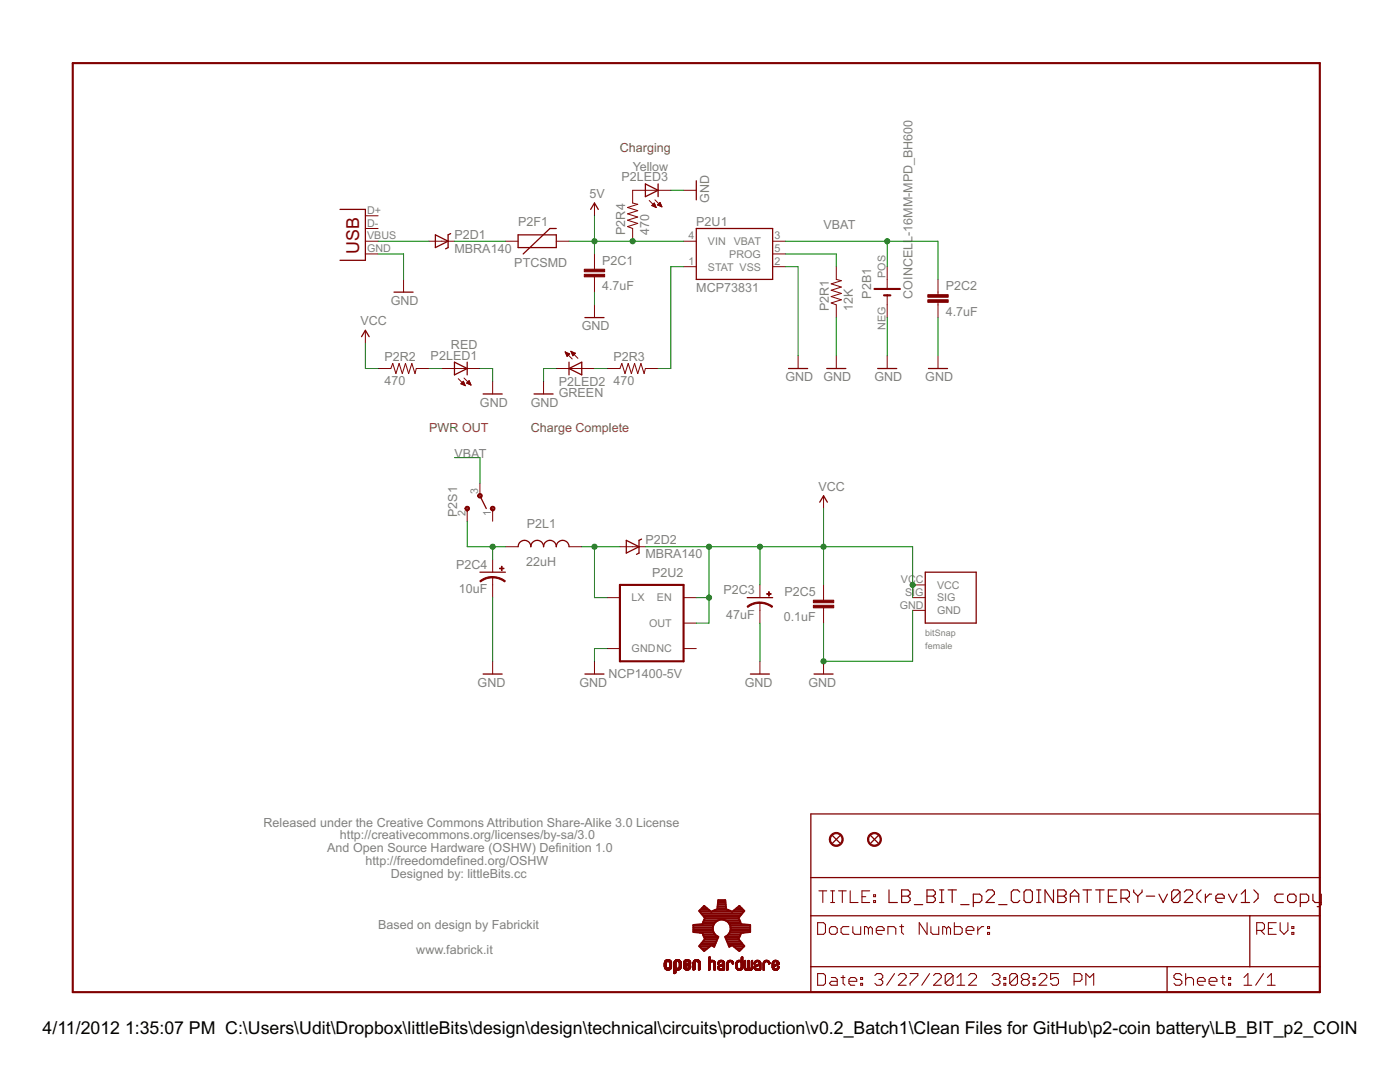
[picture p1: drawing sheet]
<svg xmlns="http://www.w3.org/2000/svg" width="279mm" height="216mm" viewBox="0 0 279 216" stroke-linecap="round" stroke-linejoin="round" font-family="sans-serif">
<g fill="none" stroke="#800000" stroke-width=".25">
<path d="M128.8 36.7l2.5 1.3-2.5 1.2zM131.3 36.7v2.5M139 36.1v3.8M67.9 41.8h5v10.1h-5M78.6 58.3h3.8M86.9 46.9l2.5 1.2-2.5 1.3zM89.9 46.6l-.5 .3v2.5l-.5 .3M103.4 46.9h7.6v2.5h-7.6zM111 45.6h-1.3l-5.3 5.1M117.9 41.8l.7-1.3 .8 1.3M139 45.6h15.2v10.2h-15.2zM72.2 67.2l.7-1.3 .8 1.3"/>
<path d="M90.7 72.3l2.5 1.2-2.5 1.3zM93.2 72.3v2.5M96.4 78.6h3.8M106.6 78.6h3.8M113.6 73.5l2.5-1.2v2.5zM113.6 72.3v2.5M116.7 63.4h3.8M157.4 73.5h3.8M165 73.5h3.8M175.2 73.5h3.8M185.3 73.5h3.8M95.8 98.9l1.2 2.6"/>
<path d="M95.8 114.2h5.1M103.4 109.1a1.27 1.27 0 0 1 1.3-1.3 1.27 1.27 0 0 1 1.2 1.3 1.27 1.27 0 0 1 1.3-1.3 1.27 1.27 0 0 1 1.3 1.3 1.27 1.27 0 0 1 1.2-1.3 1.27 1.27 0 0 1 1.3 1.3 1.27 1.27 0 0 1 1.3-1.3 1.27 1.27 0 0 1 1.3 1.3M125 107.8l2.5 1.3-2.5 1.3zM128 107.6l-.5 .2v2.6l-.5 .2M149.1 119.3h5.1M163.6 100.2l.8-1.3 .7 1.3M184.7 114.2h10.1v10.1h-10.1zM96.4 134.5h3.8M116.7 134.5h3.8M149.8 134.5h3.8M162.5 134.5h3.8M161.8 162.4h101.6v35.6h-101.6z"/>
<path d="M161.8 175.1h101.6M166.1 166.7l1.6 1.6M167.7 166.7l-1.6 1.6M173.8 166.7l1.5 1.6M175.3 166.7l-1.5 1.6M161.8 182.7h101.6M161.8 192.9h101.6M232.9 192.9v5.1M249.4 182.7v10.2"/>
</g>
<g fill="none" stroke="#800000" stroke-width=".2">
<path d="M130.7 39.9l1.4 1.4M133.9 38h-7.6v2.5l1 .3-2.1 .6 2.1 .6-2.1 .7 2.1 .6-2.1 .6 2.1 .7-2.1 .6 1.1 .4v2.5M136.4 38h2.6M72.9 43.1h2.6M72.9 45.6h2.6M72.9 48.1h2.6M72.9 50.7h2.6M80.5 55.8v2.5M85.6 48.1h5.1M100.9 48.1h2.5M111 48.1h2.6M118.6 40.5v2.6"/>
<path d="M118.6 50.7v3M118.6 55.2v3.1M129.6 40l1.4 1.4M130.1 41l.5-.5 .4 .9zM130.1 41h.7M130.2 40.9h.5M130.3 40.8h.4M130.4 41.2h.5M130.4 40.7h.2M130.5 40.6h.1M130.7 41.3h.2M130.9 41.4h.1"/>
<path d="M131.2 40.9l.5-.5 .4 .9zM131.3 40.9h.7M131.3 40.8h.6M131.4 40.7h.4M131.6 41h.4M131.6 40.6h.2M131.7 40.4h.1M131.8 41.2h.3M136.4 48.1h2.6M136.4 53.2h2.6M154.2 48.1h2.5M154.2 50.7h2.5"/>
<path d="M154.2 53.2h2.5M166.9 53.2v2.6l1 .2-2 .6 2 .7-2 .6 2 .6-2 .7 2 .6-2 .7 1 .3v2.6M177.1 53.2v4.5M177.1 58.9v4.5M187.2 55.8v3M72.9 65.9v2.6M75.5 73.5h2.5l.4-1 .6 2 .7-2 .6 2 .6-2 .7 2 .6-2 .6 2 .3-1h2.5M88.2 73.5h7.6M91.5 75.6l1.4 1.4M92 76.6l.5-.5 .4 .9zM92.1 76.5h.6M92.1 76.6h.6"/>
<path d="M92.2 76.4h.4M92.3 76.3h.3M92.4 76.8h.4M92.4 76.1h.1M92.6 75.4l1.4 1.4M92.6 76.9h.2M93.1 76.5l.5-.6 .4 .9zM93.2 76.4h.6M93.2 76.5h.7M93.3 76.3h.5M93.4 76.1h.3M93.5 76.6h.4"/>
<path d="M93.6 76h.1M93.8 76.8h.2M98.3 76.1v2.5M108.5 76.1v2.5M111 73.5h7.6M112.8 70.2l1.4 1.4M112.8 70.2h.1M112.8 70.2l.9 .4-.5 .5M112.8 70.2l.4 .9M112.9 70.4h.2M112.9 70.5h.5M112.9 70.6h.7"/>
<path d="M113 70.7h.6M113.1 70.8h.4M113.1 71h.2M113.2 71.1h.1M113.9 70.1l1.4 1.4M113.9 70.1l.9 .4-.5 .5zM113.9 70.1h.1M114 70.2h.2M114 70.4h.5M114.1 70.5h.7M114.2 70.6h.5M114.2 70.7h.4"/>
<path d="M114.3 70.8h.2M114.3 71h.1M118.6 60.8v2.6M121.2 73.5h2.5l.4-1 .6 2 .7-2 .6 2 .6-2 .7 2 .6-2 .6 2 .3-1h2.5M159.3 71v2.5M166.9 71v2.5M177.1 71v2.5M187.2 60.3v3.1M187.2 71v2.5M95.8 96.4v2.5M164.4 98.9v2.6M93.2 101.5v2.5"/>
<path d="M98.3 101.5v2.5M98.3 111.6v2.6M98.3 115.2v4.1M100.9 109.1h2.5M113.6 109.1h2.5M121.2 119.3h2.5M123.7 109.1h5.1M136.4 119.3h2.6M151.7 116.7v2.6M164.4 116.7v3.1M182.1 119.3h2.6M182.1 116.7h2.6"/>
<path d="M98.3 132v2.5M118.6 132v2.5M121.2 129.4h2.5M136.4 129.4h2.6M136.4 124.3h2.6M151.7 120.3v4M151.7 132v2.5M164.4 121.3v3M164.4 132v2.5M182.1 121.8h2.6M132.6 192.9l.4 .1M132.6 192.9h.3"/>
<path d="M132.6 192.8h.3M132.6 192.7h.3M132.6 192.6h.3M132.6 192.5h.3M132.6 192.4h.3M132.6 192.3h.3M132.6 192.2h.3M132.6 193h.4M132.6 192.1h.4M132.6 193.1h.5M132.6 192h.4M132.6 193.2h1.4"/>
<path d="M132.7 191.9h1.3M132.7 193.2h1.2M132.7 191.8h1.2M132.7 193.3h1.2M132.7 191.7h1.2M132.8 191.7h1.1M132.8 193.4h1M132.8 191.6h1M132.9 193.5h.9M132.9 191.6h.9M132.9 191.6h.8M133 193.5h.6"/>
<path d="M133 192.1l-.4 .1M133.1 192h-.5M133.1 191.5h.4M133.1 193.6h.4M133.1 191.9l-.5 .1M133.2 191.9h-.6M133.4 191.9h.6M133.5 193.1h.5M133.5 191.9h.5M133.6 192h.4M133.6 193h.4M133.6 192.1h.4"/>
<path d="M133.6 192.9h.4M133.6 192.8h.4M133.6 192.7h.4M133.6 192.6h.4M133.6 192.5h.4M133.6 192.4h.4M133.6 192.3h.4M133.6 192.2h.4M133.8 193.4h-1M133.9 193.3h-1.2M134 193.1h-.5M134.5 194.2h.2"/>
<path d="M134.5 194.1h.4M134.5 194h.4M134.5 193.9h.4M134.5 193.8h.4M134.5 193.7h.4M134.5 193.6h.4M134.5 193.2h1.4M134.5 193.1h.6M134.5 193.1h.5M134.5 193h.4M134.5 192.9h.4M134.5 192.8h.4"/>
<path d="M134.5 192.7h.4M134.5 192.6h.4M134.5 192.5h.4M134.5 192.4h.4M134.5 192.3h.4M134.5 192.2h.4M134.5 192.1h.4M134.5 194.3h.2M134.5 192h.5M134.6 191.8h1.2M134.6 191.7h1.2M134.7 191.7h1.1"/>
<path d="M134.7 191.6h1M134.8 191.6h.9M134.9 194.2h-.4M134.9 191.6h.7M134.9 194.1h-.4M134.9 193.6h-.4M134.9 192h-.4M135 193.6h.4M135 191.5h.4M135 191.9h-.5M135.1 191.9h-.5M135.3 191.9h.6"/>
<path d="M135.4 193.1h.5M135.4 191.9h.5M135.5 192h.4M135.5 193h.4M135.5 193h.5M135.5 192.1h.5M135.6 193.5h-1.1M135.6 192.9h.4M135.6 192.2h.4M135.6 192.1h.4M135.6 192.8h.4M135.6 192.7h.4"/>
<path d="M135.6 192.6h.4M135.6 192.5h.4M135.6 192.4h.4M135.6 192.3h.4M135.7 193.5h-1.2M135.7 193.4h-1.2M135.8 193.3h-1.3M135.9 193.2l-1.4 .1M135.9 191.8l-1.3 .1M135.9 193.1h-.4M136.4 193.1h.5M136.4 193h.4"/>
<path d="M136.4 192.9l.4 .1M136.4 192.9h.5M136.4 192.4h.4M136.4 192.3h.4M136.4 192.1h.4M136.4 193.1h.6M136.5 193.2h1.3M136.5 193.3h1.3M136.5 191.8h1.3M136.5 193.3h1.2M136.5 191.7h1.2M136.6 191.7h1.1"/>
<path d="M136.6 193.4h1M136.7 193.4h.9M136.7 191.6h.9M136.7 193.5h.9M136.8 191.6h.7M136.8 192.2h-.4M136.8 193.5h.7M136.8 192h-.4M136.9 192.4h.9M136.9 192h-.5M136.9 193.6h.4M136.9 192.8h-.5"/>
<path d="M136.9 191.5h.4M137 191.9l-.6 .1M137 191.9h-.5M137.1 192.3h.7M137.1 192.8h-.7M137.1 192.7h-.7M137.2 192.3h.6M137.2 191.9h.6M137.3 192.7h-.9M137.3 193.1h.5M137.3 191.9h.5M137.4 193.1h.4"/>
<path d="M137.4 192.2h.4M137.4 192h.4M137.4 192.6h-1M137.4 193h.4M137.4 192.1h.4M137.5 192.9h.3M137.5 192.8h.3M137.5 192.6h-1.1M137.6 192.5l-1.2 .1M137.6 192.7h.2M137.7 192.7h.1M137.7 192.5h-1.3"/>
<path d="M137.8 191.8l-1.3 .1M137.8 192.4h-1.4M138.3 193.4h.4M138.3 193.3h.4M138.3 193.2h.4M138.3 193.1h.4M138.3 193h.4M138.3 192.9h.4M138.3 192.8h.4M138.3 192.7h.4M138.3 192.6h.4M138.3 192.5h.4"/>
<path d="M138.3 192.4h.4M138.3 192.3h.4M138.3 192.2h.4M138.3 192.1h.4M138.3 193.5h.3M138.3 193.6h.2M138.4 191.9h1.3M138.4 191.8h1.3M138.5 191.7h1.1M138.6 191.6h.9M138.7 193.5h-.4M138.7 191.6h.7"/>
<path d="M138.7 193.4h-.4M138.7 192.1h-.4M138.8 192h-.5M138.8 191.5h.5M138.9 191.9l-.6 .1M138.9 191.9h-.5M139.2 191.9h.5M139.2 191.9l.5 .1M139.3 192h.5M139.4 192.1h.4M139.4 193.4h.4M139.4 193.3h.4"/>
<path d="M139.4 193.2h.4M139.4 193.1h.4M139.4 193h.4M139.4 192.9h.4M139.4 192.8h.4M139.4 192.7h.4M139.4 192.6h.4M139.4 192.5h.4M139.4 192.4h.4M139.4 192.3h.4M139.4 192.2h.4M139.4 193.6h.1"/>
<path d="M139.6 193.5h-.2M139.7 193.5h-.3M141.4 193.4h.3M141.4 193.3h.3M141.4 193.2h.3M141.4 193.1h.3M141.4 193h.3M141.4 192.9h.3M141.4 192.8h.3M141.4 192.7h.3M141.4 192.6h.3M141.4 192.5h.3"/>
<path d="M141.4 192.4h.3M141.4 192.3h.3M141.4 192.2h.3M141.4 192.1h.4M141.4 192h.4M141.4 191.8h1.2M141.4 191.7h1.1M141.4 191.6h.3M141.4 191.5h.3M141.4 191.4h.3M141.4 191.3h.3M141.4 191.2h.3"/>
<path d="M141.4 191.1h.3M141.5 191h.2M141.6 190.9h.1M141.6 193.6h-.2M141.7 193.5h-.3M141.7 192.2l-.3 .1M141.8 192.1h-.4M141.9 192h-.5M141.9 191.6h.5M142 191.9h-.6M142.1 191.6h.1M142.2 191.9l.5 .1"/>
<path d="M142.3 192h.4M142.4 192h.3M142.4 192.1h.4M142.5 192.1h.3M142.5 192.2h.3M142.5 193.5h.3M142.5 193.4h.3M142.5 193.3h.3M142.5 193.2h.3M142.5 193.1h.3M142.5 193h.3M142.5 192.9h.3"/>
<path d="M142.5 192.8h.3M142.5 192.7h.3M142.5 192.6h.3M142.5 192.5h.3M142.5 192.4h.3M142.5 192.3h.3M142.5 193.6h.1M142.7 193.6h-.2M142.7 191.9h-1.3M142.7 193.5h-.2M142.8 193.4h-.3M143.2 193.2h.4"/>
<path d="M143.2 193.1h.4M143.2 193.1h.3M143.2 192.4h.2M143.2 192.3h.3M143.2 192.2h.3M143.3 193.2l.3 .1M143.3 192.2h.3M143.3 193.3h.8M143.3 193.3h.4M143.3 192.1h.3M143.3 193.4h.8M143.4 193.4h.7"/>
<path d="M143.4 191.9h1.1M143.4 193.5h.7M143.4 191.8h1M143.5 193.5h.6M143.5 191.7h.9M143.5 192.3h-.3M143.6 193h-.4M143.6 191.7h.7M143.6 193.6h.5M143.6 192.1h-.3M143.6 192.9l-.3 .1M143.6 192.6h1"/>
<path d="M143.6 192h-.3M143.7 193.6h.4M143.7 192.6h.9M143.7 192h-.4M143.7 191.6h.5M143.7 192.9h-.4M143.8 192.8h-.5M143.8 192.5h.8M143.8 193.6h.1M143.8 191.9l-.5 .1M143.9 191.6h.1M143.9 192.4h.7"/>
<path d="M144 192.8h-.7M144 191.9h.5M144 192.7h-.6M144.1 192.4h.5M144.2 192h.3M144.2 192.7h-.8M144.2 192h.4M144.2 192.3h.4M144.3 192.1h.3M144.3 192.3h.3M144.3 192.7h.3M144.3 192.2h.3"/>
<path d="M144.3 193.5h.3M144.3 193.4h.3M144.3 193.3h.3M144.3 193.2h.3M144.3 193.1h.3M144.3 193h.3M144.3 192.9h.3M144.3 192.8h.3M144.5 193.6h-.2M144.6 193.5h-.3M144.6 192.6l-1.1 .1M145.1 193.4h.3"/>
<path d="M145.1 193.3h.3M145.1 193.2h.3M145.1 193.1h.3M145.1 193h.3M145.1 192.9h.3M145.1 192.8h.3M145.1 192.7h.3M145.1 192.6h.3M145.1 192.5h.3M145.1 192.4h.3M145.1 192.3h.3M145.1 192.2h.3"/>
<path d="M145.1 192.1h.3M145.1 193.6h.1M145.2 193.6h-.1M145.2 191.9h1.1M145.2 191.8h1M145.3 193.5h-.2M145.3 191.7h.9M145.4 191.7h.7M145.4 192.2h-.3M145.4 192.1h-.3M145.5 192h-.4M145.5 191.6h.5"/>
<path d="M145.6 191.9h-.5M145.7 191.6h.1M145.8 191.9h.5M146 192h.4M146.1 192.1h.3M146.1 192.2h.3M146.1 192.3h.3M146.2 192.4h.1M146.3 191.9h-1.1M146.3 192.3h-.1M146.9 193h.3M146.9 192.9h.3"/>
<path d="M146.9 192.8h.3M146.9 192.7h.3M146.9 192.6h.3M146.9 192.5h.3M146.9 192.4h.3M146.9 192.3h.3M146.9 192.2h.3M146.9 193.1h.3M146.9 193.2h.4M146.9 192.1h.3M146.9 193.2l.4 .1M146.9 193.3h.5"/>
<path d="M147 193.3h1.1M147 193.4h1.1M147 191.8h1.2M147 193.4h1M147.1 193.5h.9M147.1 191.7h1.1M147.2 193.5h.7M147.2 192.2h-.3M147.2 191.7h1M147.2 192.1h-.3M147.3 193.6h.5M147.3 192h-.4"/>
<path d="M147.3 191.6h.5M147.3 193.6h.4M147.4 191.9l-.5 .1M147.5 193.6h.1M147.5 191.6h.1M147.6 191.9h.6M147.8 193.3h.4M147.8 192h.4M147.9 193.1h.3M147.9 192.1h.3M147.9 193h.3M147.9 192.9h.3"/>
<path d="M147.9 192.8h.3M147.9 192.7h.3M147.9 192.6h.3M147.9 192.5h.3M147.9 192.4h.3M147.9 192.3h.3M147.9 192.2h.3M147.9 191.6h.3M147.9 191.5h.3M147.9 191.4h.3M147.9 191.3h.3M147.9 191.2h.3"/>
<path d="M147.9 191.1h.3M147.9 191h.3M148 191h.2M148.1 190.9h.1M148.2 193.3h-.5M148.2 193.2h-.4M148.2 191.9h-1.2M148.5 193.1h.3M148.5 193h.3M148.5 192.9h.3M148.5 192.8h.3M148.5 192.7h.3"/>
<path d="M148.5 192.6h.3M148.5 192.5h.3M148.5 192.4h.3M148.5 192.3h.3M148.5 192.2h.3M148.5 192.1h.3M148.5 192h.3M148.5 191.9h.3M148.5 191.8h.3M148.5 193.3h.4M148.5 193.2l.4 .1M148.5 193.2h.3"/>
<path d="M148.5 191.7h.3M148.5 193.3h1.7M148.6 193.4h1.5M148.6 193.5h1.5M148.7 193.5h1.3M148.7 191.6h.1M148.8 193.6h.5M148.8 193.6h.4M149.1 193.6h.1M149.1 193.3h.5M149.2 193.3h.4M149.2 193.2h.3"/>
<path d="M149.2 193.1h.3M149.2 193h.3M149.2 192.9h.3M149.2 192.8h.3M149.2 192.7h.3M149.2 192.6h.3M149.2 192.5h.3M149.2 192.4h.3M149.2 192.3h.3M149.2 192.2h.3M149.2 192.1h.3M149.2 192h.3"/>
<path d="M149.2 191.9h.3M149.2 191.8h.3M149.2 191.7h.3M149.3 191.7h.2M149.4 191.6h.1M149.5 193.6h.5M149.5 193.6h.4M149.8 193.3h.4M149.9 193.2h.3M149.9 193.1h.3M149.9 193h.3M149.9 192.9h.3"/>
<path d="M149.9 192.8h.3M149.9 192.7h.3M149.9 192.6h.3M149.9 192.5h.3M149.9 192.4h.3M149.9 192.3h.3M149.9 192.2h.3M149.9 192.1h.3M149.9 192h.3M149.9 191.9h.3M149.9 191.8h.3M149.9 191.7h.3"/>
<path d="M150 191.7h.2M150.1 191.6h.1M150.1 193.4h-1.5M150.5 193.2h.3M150.5 193.1h.3M150.5 193h.3M150.5 193.2h.4M150.5 192.2h.3M150.5 192.1h.3M150.5 193.3h.4M150.5 193.3h.8M150.5 192h.4"/>
<path d="M150.6 193.4h.8M150.6 191.9h1.1M150.7 193.5h.7M150.7 191.8h1M150.7 192.4h-.2M150.7 192.3h-.2M150.7 191.7h.9M150.8 192.3h-.3M150.8 192.2l-.3 .1M150.8 193.6h.6M150.8 193h-.3M150.8 191.7h.8"/>
<path d="M150.9 192.1h-.4M150.9 192.9l-.4 .1M150.9 192.6h.9M150.9 193.6h.4M150.9 191.6h.5M150.9 192h-.3M151 192.9h-.5M151 192.8h-.5M151 192.5h.8M151.1 191.9l-.5 .1M151.1 191.6h.1M151.2 192.4h.6"/>
<path d="M151.2 192.8h-.6M151.3 191.9l.5 .1M151.3 192.7h-.7M151.3 192.4h.5M151.4 192h.4M151.4 192.7h-.7M151.5 192h.3M151.5 192.3h.3M151.5 192.1h.3M151.6 192.7h.2M151.6 192.3h.2M151.6 192.2h.2"/>
<path d="M151.6 193.5h.2M151.6 193.4h.2M151.6 193.3h.2M151.6 193.2h.2M151.6 193.1h.2M151.6 193h.2M151.6 192.9h.2M151.6 192.8h.2M151.6 193.6h.1M151.7 193.6h-.1M151.8 193.5h-.2M151.8 192.6l-1.1 .1"/>
<path d="M152.3 193.5h.3M152.3 193.4h.3M152.3 193.3h.3M152.3 193.2h.3M152.3 193.1h.3M152.3 193h.3M152.3 192.9h.3M152.3 192.8h.3M152.3 192.7h.3M152.3 192.6h.3M152.3 192.5h.3M152.3 192.4h.3"/>
<path d="M152.3 192.3h.3M152.3 192.2h.3M152.3 192.1h.3M152.3 193.6h.1M152.4 191.9h1.2M152.4 193.6h-.1M152.4 191.9h1.1M152.5 191.8h1M152.5 191.7h.9M152.6 193.5h-.3M152.6 192.2h-.3M152.6 191.7h.8"/>
<path d="M152.7 192.1h-.4M152.7 192h-.4M152.7 191.6h.5M152.8 192h-.5M152.9 191.9l-.5 .1M152.9 191.6h.2M153.1 191.9h.5M153.2 192h.4M153.3 192h.3M153.3 192.1h.3M153.4 192.2h.3M153.4 192.1h.3"/>
<path d="M153.4 192.4h.1M153.6 192.3h-.2M154.1 193.1h.4M154.1 193.1h.3M154.1 193h.3M154.1 192.6h1.1M154.1 192.5h.3M154.1 192.4h.3M154.1 192.3h.3M154.1 192.2h.3M154.1 192.1h.3M154.1 193.2h.4"/>
<path d="M154.2 192h.3M154.2 193.3h.4M154.2 193.2l.4 .1M154.2 193.3h1.2M154.3 193.4h1M154.3 191.9h1M154.3 191.8h1M154.3 193.5h.9M154.4 191.7h.8M154.4 193.5h.8M154.4 192.2h-.3M154.5 192.9h-.4"/>
<path d="M154.5 192.1h-.4M154.5 193.6h.6M154.5 191.6h.5M154.6 192.9h-.5M154.6 192h-.4M154.6 193.6h.4M154.7 192.8h-.6M154.7 191.9l-.5 .1M154.7 191.6h.2M154.7 193.6h.1M154.8 192.8h-.7M154.9 192.7h-.8"/>
<path d="M154.9 191.9l.5 .1M155 192.7h-.9M155 192.3h.5M155 192h.4M155 193.3h.4M155.1 192.3h.4M155.1 192h.3M155.1 192.1h.3M155.1 193.1h.3M155.1 192.6l-1 .1M155.2 192.1h.2M155.2 192.3h.3"/>
<path d="M155.2 192.2h.3M155.2 193h.3M155.2 192.9h.3M155.3 192.5l-.8 .1M155.4 192.8h.1M155.4 191.9h-1.2M155.4 193.3h-.4M155.4 192.5h-.8M155.4 193.2h-.3M155.5 193.1h-.3M155.5 192.4h-.8M155.5 192.4h-.6"/>
</g>
<g fill="#800000" stroke="#800000" stroke-width=".2">
<path d="M116.6 54.7h4.1v.5h-4.1z"/>
<path d="M116.6 53.7h4.1v.5h-4.1z"/>
<path d="M185.2 59.8h4v.5h-4z"/>
<path d="M185.2 58.8h4v.5h-4z"/>
<path d="M153 118.4h.9v.2h-.9z"/>
<path d="M153.4 118.1h.1v.9h-.1z"/>
<path d="M99.7 113.4h.9v.1h-.9z"/>
<path d="M100.1 113h.1v.9h-.1z"/>
<path d="M162.3 120.8h4.1v.5h-4.1z"/>
<path d="M162.3 119.8h4.1v.5h-4.1z"/>
</g>
<g fill="#800000" stroke="#800000" stroke-width=".2">
<path d="M149.1 121l1.2-.7 1.4-.2v.3l-1.1 .1-1.4 .7z" fill-rule="evenodd"/>
<path d="M151.7 120.1l1.3 .3 1.2 .6-.1 .2-1.4-.7-1-.1z" fill-rule="evenodd"/>
<path d="M95.8 115.9l.2-.1a3.9 3.9 0 0 1 2.3-.8v.3l-1 .1-1.4 .7z" fill-rule="evenodd"/>
<path d="M98.3 115.1l1.4 .2 1.2 .6-.2 .2-1.4-.7-1-.1z" fill-rule="evenodd"/>
<path d="M98 101.1a.46 .46 0 0 1 .7 .2 .46 .46 0 0 1-.3 .6 .46 .46 0 0 1-.5-.4h.2a.26 .26 0 0 1 .3-.3 .26 .26 0 0 1 .1 .5 .26 .26 0 0 1-.4-.1l-.2-.1z" fill-rule="evenodd"/>
<path d="M93 101.1a.46 .46 0 0 1 .7 .2 .46 .46 0 0 1-.3 .6 .46 .46 0 0 1-.6-.4h.2a.26 .26 0 0 1 .3-.3 .26 .26 0 0 1 .1 .5 .26 .26 0 0 1-.4-.1l-.2-.1z" fill-rule="evenodd"/>
<path d="M95.5 98.6a.46 .46 0 0 1 .7 .1 .46 .46 0 0 1-.3 .7 .46 .46 0 0 1-.6-.5h.2a.26 .26 0 0 1 .4-.2 .26 .26 0 0 1 .1 .4 .26 .26 0 0 1-.5-.1l-.2-.1z" fill-rule="evenodd"/>
<path d="M165.9 166.5a1.4 1.4 0 0 1 2.2 .3 1.4 1.4 0 0 1-.8 2 1.4 1.4 0 0 1-1.8-1.3h.3a1.14 1.14 0 0 1 1.6-.9 1.14 1.14 0 0 1 .2 1.9 1.14 1.14 0 0 1-1.8-.7v-.3h-.3z" fill-rule="evenodd"/>
<path d="M173.5 166.5a1.4 1.4 0 0 1 2.2 .2 1.4 1.4 0 0 1-.8 2.1 1.4 1.4 0 0 1-1.8-1.3h.3a1.14 1.14 0 0 1 1.7-.9 1.14 1.14 0 0 1 .1 1.9 1.14 1.14 0 0 1-1.8-.7v-.3h-.3z" fill-rule="evenodd"/>
</g>
<path d="M14.5 12.6h248.9v185.4h-248.9zM174.5 57.7h5.1M176.4 58.9h1.3M123.7 116.7h12.7v15.3h-12.7z" fill="none" stroke="#800000" stroke-width=".42"/>
<g fill="none" stroke="#800000" stroke-width=".21">
<path d="M163.4 177.8h1.6M164.2 177.8v2.3M165.8 177.8h.8M166.2 177.8v2.3M167.3 177.8h1.6M168.1 177.8v2.3M169.7 177.8v2.3h1.5M172 178.9h.8M173.6 177.8h-1.6v2.3h1.6M174.3 179.7h.4v.4h-.4zM174.3 178.5h.4v.4h-.4zM163.2 184.1h1.2l.3 .4v1.6l-.3 .3h-1.2z"/>
<path d="M163.2 194.3h1.2l.3 .3v1.6l-.3 .4h-1.2zM165.5 185.3l.4-.4h.8l.4 .4v.8l-.4 .3h-.8l-.4-.3zM165.8 180.1h.8M165.9 195.1h.8l.4 .3v1.2h-1.2l-.4-.4 .4-.4h1.2M167.9 195.1h.7M168.3 194.6v1.6l.3 .4M169.4 195.8h1.6v-.4l-.4-.3h-.8l-.4 .3v.8l.4 .4h.8M169.4 184.9h-1.1l-.4 .4v.8l.4 .3h1.1M170.2 184.9v1.2l.4 .3h1.2v-1.5M171.8 196.2h.3v.4h-.3zM171.8 195.1h.3v.3h-.3zM173.3 185.3l-.4-.4h-.4v1.5"/>
<path d="M173.3 185.3v1.1M173.3 185.3l.4-.4 .4 .4v1.1M174.6 194.6l.4-.3h.8l.4 .3v.5l-.4 .3M174.9 185.7h1.5v-.4l-.4-.4h-.7l-.4 .4v.8l.4 .3h.7M175.4 195.4h.4M175.8 195.4l.4 .4v.4l-.4 .4h-.8l-.4-.4M177.2 186.4v-1.5h1.2l.4 .4v1.1M178.5 194.3l-1.5 2.3M179.3 194.6l.4-.3h.8l.3 .3v.5l-1.5 1.5h1.5M179.6 184.9h.7M179.9 184.5v1.6l.4 .3M181.6 194.3h1.6v.3l-1.6 1.6v.4"/>
<path d="M185 184.1v2.3l-1.5-2.3v2.3M185.5 194.3l-1.5 2.3M185.8 184.9v1.2l.4 .3h1.1v-1.5M186.3 194.6l.4-.3h.8l.4 .3v.5l-1.6 1.5h1.6M188.9 185.3l.4-.4 .4 .4v1.1M188.9 185.3l-.4-.4h-.4v1.5M188.9 185.3v1.1M190.2 194.6v1.6l-.4 .4h-.8l-.4-.4M190.2 194.6l-.4-.3h-.8l-.4 .3v1.6M190.2 194.6l-1.6 1.6M190.5 184.1v2.3h1.1l.4-.3v-.8l-.4-.4h-1.1M191 196.6h1.5"/>
<path d="M191 195.1l.8-.8v2.3M192.8 185.7h1.6v-.4l-.4-.4h-.8l-.4 .4v.8l.4 .3h.8M193.3 194.6l.4-.3h.8l.4 .3v.5l-1.6 1.5h1.6M195.1 184.9v1.5M196.3 184.9h-.4l-.8 .8M197.1 186.1h.4v.3h-.4zM197.1 184.9h.4v.4h-.4zM198 194.6l.4-.3h.8l.4 .3v.5l-.4 .3M198.8 195.4h.4M199.2 195.4l.4 .4v.4l-.4 .4h-.8l-.4-.4M200.3 196.2h.4v.4h-.4zM200.3 195.1h.4v.3h-.4z"/>
<path d="M203.1 194.6v1.6l-.4 .4h-.8l-.4-.4M203.1 194.6l-.4-.3h-.8l-.4 .3v1.6M203.1 194.6l-1.6 1.6M204.2 195.4l-.4 .4v.4l.4 .4h.8l.4-.4v-.4l-.4-.4M204.2 195.4l-.4-.3v-.5l.4-.3h.8l.4 .3v.5l-.4 .3M204.2 195.4h.8M206.2 196.2h.4v.4h-.4zM206.2 195.1h.4v.3h-.4zM207.3 194.6l.4-.3h.8l.4 .3v.5l-1.6 1.5h1.6M211.2 194.3h-1.5v1.1l.8-.3h.4l.3 .3v.8l-.3 .4h-.8l-.4-.4M214.4 195.8h1.1l.4-.4v-.8l-.4-.3h-1.1v2.3M216.7 196.6v-2.3l.8 .8 .8-.8v2.3"/>
<path d="M235.9 194.6l-.4-.3h-.8l-.4 .3v.5l.4 .3h.8l.4 .4v.4l-.4 .4h-.8l-.4-.4M236.6 195.4l.4-.3h.8l.4 .3v1.2M236.6 194.3v2.3M239 195.8h1.5v-.4l-.4-.3h-.7l-.4 .3v.8l.4 .4h.7M241.3 195.8h1.6v-.4l-.4-.3h-.8l-.4 .3v.8l.4 .4h.8M243.6 195.1h.8M244 194.6v1.6l.4 .4M245.2 196.2h.4v.4h-.4zM245.2 195.1h.4v.3h-.4zM248.3 196.6h1.5M248.3 195.1l.7-.8v2.3M250.8 185.7h1.2l.3-.4v-.8l-.3-.4h-1.2v2.3"/>
<path d="M251.6 185.7l.7 .7M252.2 194.3l-1.6 2.3M252.9 196.6h1.6M252.9 195.1l.8-.8v2.3M253.1 185.3h.8M254.7 184.1h-1.6v2.3h1.6M255.5 184.1v1.6l.7 .7 .8-.7v-1.6M257.8 186.1h.4v.3h-.4zM257.8 184.9h.4v.4h-.4z"/>
</g>
<g fill="none" stroke="#800000" stroke-width=".23">
<path d="M177.4 177.6v2.5h1.7M179.9 177.6h1.3l.4 .4v.4l-.4 .4 .4 .4v.5l-.4 .4h-1.3zM179.9 178.8h1.3M185 177.6h1.2l.5 .4v.4l-.5 .4 .5 .4v.5l-.5 .4h-1.2zM185 178.8h1.2M187.5 177.6h.9M187.9 177.6v2.5M189.2 177.6h1.7M190 177.6v2.5M196.8 178l.4-.4h.8l.5 .4v.4l-1.7 1.7h1.7M203.5 178l-.4-.4h-.9l-.4 .4v1.7l.4 .4h.9l.4-.4M204.8 177.6h.8l.4 .4v1.7l-.4 .4h-.8l-.4-.4v-1.7z"/>
<path d="M206.9 177.6h.8M207.3 177.6v2.5M210.2 177.6v2.5l-1.6-2.5v2.5M211.1 177.6h1.2l.5 .4v.4l-.5 .4 .5 .4v.5l-.5 .4h-1.2zM211.1 178.8h1.2M213.6 178.8h1.7M216.1 177.6h1.7M217 177.6v2.5M218.7 177.6h1.6M219.5 177.6v2.5M221.2 178.8h.8M222.9 177.6h-1.7v2.5h1.7"/>
<path d="M223.7 179.2h1.3l.4-.4v-.8l-.4-.4h-1.3v2.5M224.6 179.2l.8 .9M226.3 177.6v.4l.8 .8M227.1 178.8v1.3M227.9 177.6v.4l-.8 .8M228.8 178.8h1.6M231.3 178.4l.8 1.7 .9-1.7M235.5 178v1.7l-.4 .4h-.9l-.4-.4M235.5 178l-.4-.4h-.9l-.4 .4v1.7M235.5 178l-1.7 1.7M236.3 178l.5-.4h.8l.4 .4v.4l-1.7 1.7h1.7M239.7 177.6l-.8 .8v.8l.8 .9"/>
<path d="M240.6 178.4v1.7M241.8 178.4h-.4l-.8 .8M242.7 179.2h1.6v-.4l-.4-.4h-.8l-.4 .4v.9l.4 .4h.8M245.2 178.4l.8 1.7 .9-1.7M247.7 178.4l.8-.8v2.5M250.2 177.6l.9 .8v.8l-.9 .9M256.1 178.4h-1.2l-.5 .4v.9l.5 .4h1.2M257 178.8l.4-.4h.8l.5 .4v.9l-.5 .4h-.8l-.4-.4zM262 178.4v1.3l.4 .4h1.3M263.7 178.4v2.1l-.4 .4h-.4M182.5 180.5h1.6M187.5 180.1h.9"/>
<path d="M191.7 180.5h1.7M194.2 180.1h1.3l.4-.4v-.9l-.4-.4h-1.3v2.5M199.3 180.5h1.7M206.9 180.1h.8M213.6 180.1v-1.7l.9-.8 .8 .8v1.7M247.7 180.1h1.7M259.5 180.1h1.3l.4-.4v-.9l-.4-.4h-1.3v2.5"/>
</g>
<g fill="none" stroke="#800000" stroke-width=".38">
<path d="M143.3 179.8h1.5M138.4 185.8h3.9M138.4 185.4h3.9M138.4 185.1h3.9M138.4 184.7h3.9M139.6 188.9h2M139.6 186.1h2.9M139.7 181.9h2.2M139.7 181.6h1.8M139.7 188.6h3M139.9 182.3h8.2M140 189.3h1.2"/>
<path d="M140 188.2h2.8M140.1 181.2h1M140.2 184.4h2.3M140.2 182.6h7.6M140.3 186.5h2.4M140.3 187.9h2.7M140.3 184h2.5M140.3 189.6h.4M140.4 186.8h2.7M140.4 180.9h.2M140.5 183.7h2.8M140.5 183h7.1"/>
<path d="M140.6 187.5h2.5M140.6 187.2h2.7M140.7 183.3h6.7M142 181.9h4M142.3 184.7a1.79 1.79 0 0 0 .8 2.1M142.5 188.9h.1M142.8 181.6h2.5M143.1 186.8l.3 .1-.9 2M143.2 181.2h1.7M143.2 180.9h1.7M143.3 180.5h1.5M143.3 180.2h1.5"/>
<path d="M144.8 183.7h2.8M144.8 187.2h2.7M144.9 187.5h2.6M145 186.8h2.7M145 186.8l-.3 .1 .8 2M145.1 187.9h2.7M145.2 188.2h2.9M145.3 184a1.78 1.78 0 0 0-3 .7M145.3 184l.4 .7M145.3 184h2.4M145.4 186.5h2.4M145.4 188.6h2.9"/>
<path d="M145.5 188.9h.1M145.6 184.4h2.2M145.6 186.1h2.8M145.7 184.7a1.82 1.82 0 0 1-.7 2.1M145.7 184.7h4M145.8 185.8h3.9M145.8 185.1h3.9M145.8 185.4h3.9M146.2 181.9h2.2M146.5 188.9h1.9M146.6 181.6h1.7M146.9 189.3h1.2"/>
<path d="M147 181.2h1M147.3 189.6h.4M147.4 180.9h.2M147.7 184l.2 .4 1.8 .2v1.4l-1.8 .2-.5 1.1 1.1 1.5-.9 1-1.5-1.2-.6 .3M147.7 184l-.3-.8 1.1-1.4-.9-1-1.5 1.1-1.2-.5-.2-1.8h-1.4l-.1 1.8-1.2 .5-1.5-1.1-1 1 1.2 1.4-.5 1.2-1.8 .2v1.4l1.8 .2 .5 1.1-1.2 1.5 1 1 1.5-1.2 .5 .3"/>
</g>
<g fill="none" stroke="#008000" stroke-width=".2">
<path d="M133.9 38h2.5M75.5 50.7h5v5.1M75.5 48.1h10.1M90.7 48.1h10.2M113.6 48.1h22.8M118.6 43.1v7.6M118.6 58.3v2.5M136.4 53.2h-2.5v20.3h-2.6M156.7 50.7h10.2v2.5M156.7 53.2h2.6v17.8M156.7 48.1h30.5v7.7M177.1 48.1v5.1"/>
<path d="M72.9 68.5v5h2.6M85.6 73.5h2.6M95.8 73.5h2.5v2.6M111 73.5h-2.5v2.6M118.6 73.5h2.6M166.9 63.4v7.6M177.1 63.4v7.6M187.2 63.4v7.6M90.7 91.3h5.1v5.1M93.2 104v5.1h7.7M98.3 109.1v2.5M98.3 119.3v12.7"/>
<path d="M116.1 109.1h7.6M118.6 109.1v10.2h2.6M128.8 109.1h53.3v10.2M139 119.3h2.5M141.5 109.1v15.2h-2.5M151.7 109.1v7.6M164.4 101.5v15.2M121.2 129.4h-2.6v2.6M151.7 124.3v7.7M182.1 121.8v10.2h-17.7v-7.7"/>
</g>
<g fill="#008000" stroke="#008000" stroke-width=".2">
<circle cx="164.4" cy="132" r=".51"/>
<circle cx="177.1" cy="48.1" r=".51"/>
<circle cx="118.6" cy="109.1" r=".51"/>
<circle cx="98.3" cy="109.1" r=".51"/>
<circle cx="118.6" cy="48.1" r=".51"/>
<circle cx="126.3" cy="48.1" r=".51"/>
<circle cx="141.5" cy="119.3" r=".51"/>
<circle cx="141.5" cy="109.1" r=".51"/>
<circle cx="151.7" cy="109.1" r=".51"/>
<circle cx="164.4" cy="109.1" r=".51"/>
<circle cx="182.1" cy="116.7" r=".51"/>
</g>
<text font-size="4" fill="#800000" x="71.7" y="50.7" transform="rotate(-90 71.7 50.7)">USB</text>
<g font-size="4">
<text x="8.5" y="206.4">4/11/2012</text>
<text x="25" y="206.4">1:35:07 PM C:\Users\Udit\Dropbox\littleBits\design\design\technical\circuits\production\v0.2_Batch1\Clean Files for GitHub\p2-coin battery\LB_BIT_p2_COINBATTE</text>
</g>
<g font-size="2.8" fill="#808000">
<text x="123.7" y="30.4">Charging</text>
<text x="85.6" y="86.2">PWR OUT</text>
<text x="105.9" y="86.2">Charge Complete</text>
</g>
<g font-size="2.8" fill="#808080">
<text x="126.3" y="34">Yellow</text>
<text x="117.6" y="39.5">5V</text>
<text x="124" y="36.2">P2LED3</text>
<text x="141.5" y="40.5" transform="rotate(-90 141.5 40.5)">GND</text>
<text x="90.7" y="47.7">P2D1</text>
<text x="103.4" y="45.1">P2F1</text>
<text x="124.8" y="46.9" transform="rotate(-90 124.8 46.9)">P2R4</text>
<text x="129.6" y="46.9" transform="rotate(-90 129.6 46.9)">470</text>
<text x="139" y="45.1">P2U1</text>
<text x="164.4" y="45.6">VBAT</text>
<text x="90.7" y="50.5">MBRA140</text>
<text x="102.6" y="53.2">PTCSMD</text>
<text x="120.2" y="52.8">P2C1</text>
<text x="120.2" y="57.9">4.7uF</text>
<text x="139" y="58.3">MCP73831</text>
<text x="173.9" y="59.6" transform="rotate(-90 173.9 59.6)">P2B1</text>
<text x="182.1" y="59.6" transform="rotate(-90 182.1 59.6)">COINCELL-16MM-MPD_BH600</text>
<text x="188.7" y="57.9">P2C2</text>
<text x="71.9" y="64.9">VCC</text>
<text x="78" y="60.8">GND</text>
<text x="116.1" y="65.9">GND</text>
<text x="165.4" y="62.1" transform="rotate(-90 165.4 62.1)">P2R1</text>
<text x="170.2" y="62.1" transform="rotate(-90 170.2 62.1)">12K</text>
<text x="188.7" y="63">4.7uF</text>
<text x="85.9" y="71.8">P2LED1</text>
<text x="90" y="69.6">RED</text>
<text x="76.7" y="76.8">470</text>
<text x="76.7" y="72">P2R2</text>
<text x="111.5" y="77.1">P2LED2</text>
<text x="122.5" y="76.8">470</text>
<text x="122.5" y="72">P2R3</text>
<text x="156.7" y="76.1">GND</text>
<text x="164.4" y="76.1">GND</text>
<text x="174.5" y="76.1">GND</text>
<text x="184.7" y="76.1">GND</text>
<text x="95.8" y="81.2">GND</text>
<text x="105.9" y="81.2">GND</text>
<text x="111.5" y="79.2">GREEN</text>
<text x="90.7" y="91.3">VBAT</text>
<text x="163.3" y="97.9">VCC</text>
<text x="91.2" y="103.2" transform="rotate(-90 91.2 103.2)">P2S1</text>
<text x="105.2" y="105.3">P2L1</text>
<text x="91" y="113.5">P2C4</text>
<text x="105" y="112.9">22uH</text>
<text x="128.8" y="111.4">MBRA140</text>
<text x="128.8" y="108.6">P2D2</text>
<text x="91.6" y="118.4">10uF</text>
<text x="130.2" y="115.2">P2U2</text>
<text x="144.4" y="118.6">P2C3</text>
<text x="156.6" y="118.9">P2C5</text>
<text x="144.9" y="123.4">47uF</text>
<text x="156.4" y="123.9">0.1uF</text>
<text x="95.3" y="137">GND</text>
<text x="115.6" y="137">GND</text>
<text x="121.4" y="135.2">NCP1400-5V</text>
<text x="148.6" y="137">GND</text>
<text x="161.3" y="137">GND</text>
<text x="52.6" y="165">Released under the Creative Commons Attribution Share-Alike 3.0 License</text>
<text x="67.9" y="167.5">http://creativecommons.org/licenses/by-sa/3.0</text>
<text x="65.3" y="170">And Open Source Hardware (OSHW) Definition 1.0</text>
<text x="72.9" y="172.6">http://freedomdefined.org/OSHW</text>
<text x="78" y="175.1">Designed by: littleBits.cc</text>
<text x="75.5" y="185.3">Based on design by Fabrickit</text>
<text x="83.1" y="190.4">www.fabrick.it</text>
</g>
<g font-size="2.4" fill="#808080">
<text x="73.3" y="42.7">D+</text>
<text x="73.3" y="45.2">D-</text>
<text x="73.3" y="47.8">VBUS</text>
<text x="137.4" y="47.8">4</text>
<text x="154.5" y="47.8">3</text>
<text x="73.3" y="50.3">GND</text>
<text x="137.4" y="52.9">1</text>
<text x="141.3" y="48.9">VIN VBAT</text>
<text x="141.3" y="54">STAT VSS</text>
<text x="145.6" y="51.4">PROG</text>
<text x="154.5" y="50.3">5</text>
<text x="154.5" y="52.9">2</text>
<text x="176.7" y="55.4" transform="rotate(-90 176.7 55.4)">POS</text>
<text x="176.7" y="65.8" transform="rotate(-90 176.7 65.8)">NEG</text>
<text x="95.4" y="98.6" transform="rotate(-90 95.4 98.6)">3</text>
<text x="92.9" y="103" transform="rotate(-90 92.9 103)">2</text>
<text x="98" y="103" transform="rotate(-90 98 103)">1</text>
<text x="179.8" y="116.4">VC</text>
<text x="180.6" y="118.9">SI</text>
<text x="182.6" y="118.9">G</text>
<text x="182.8" y="116.4">C</text>
<text x="187" y="117.5">VCC</text>
<text x="126.1" y="120">LX</text>
<text x="129.6" y="125.1">OUT</text>
<text x="131.1" y="120">EN</text>
<text x="179.6" y="121.4">GND</text>
<text x="187" y="120">SIG</text>
<text x="187" y="122.5">GND</text>
<text x="126.1" y="130.2">GNDNC</text>
</g>
<g font-size="2" fill="#808080">
<text x="184.7" y="126.9">bitSnap</text>
<text x="184.7" y="129.4">female</text>
</g>
</svg>
